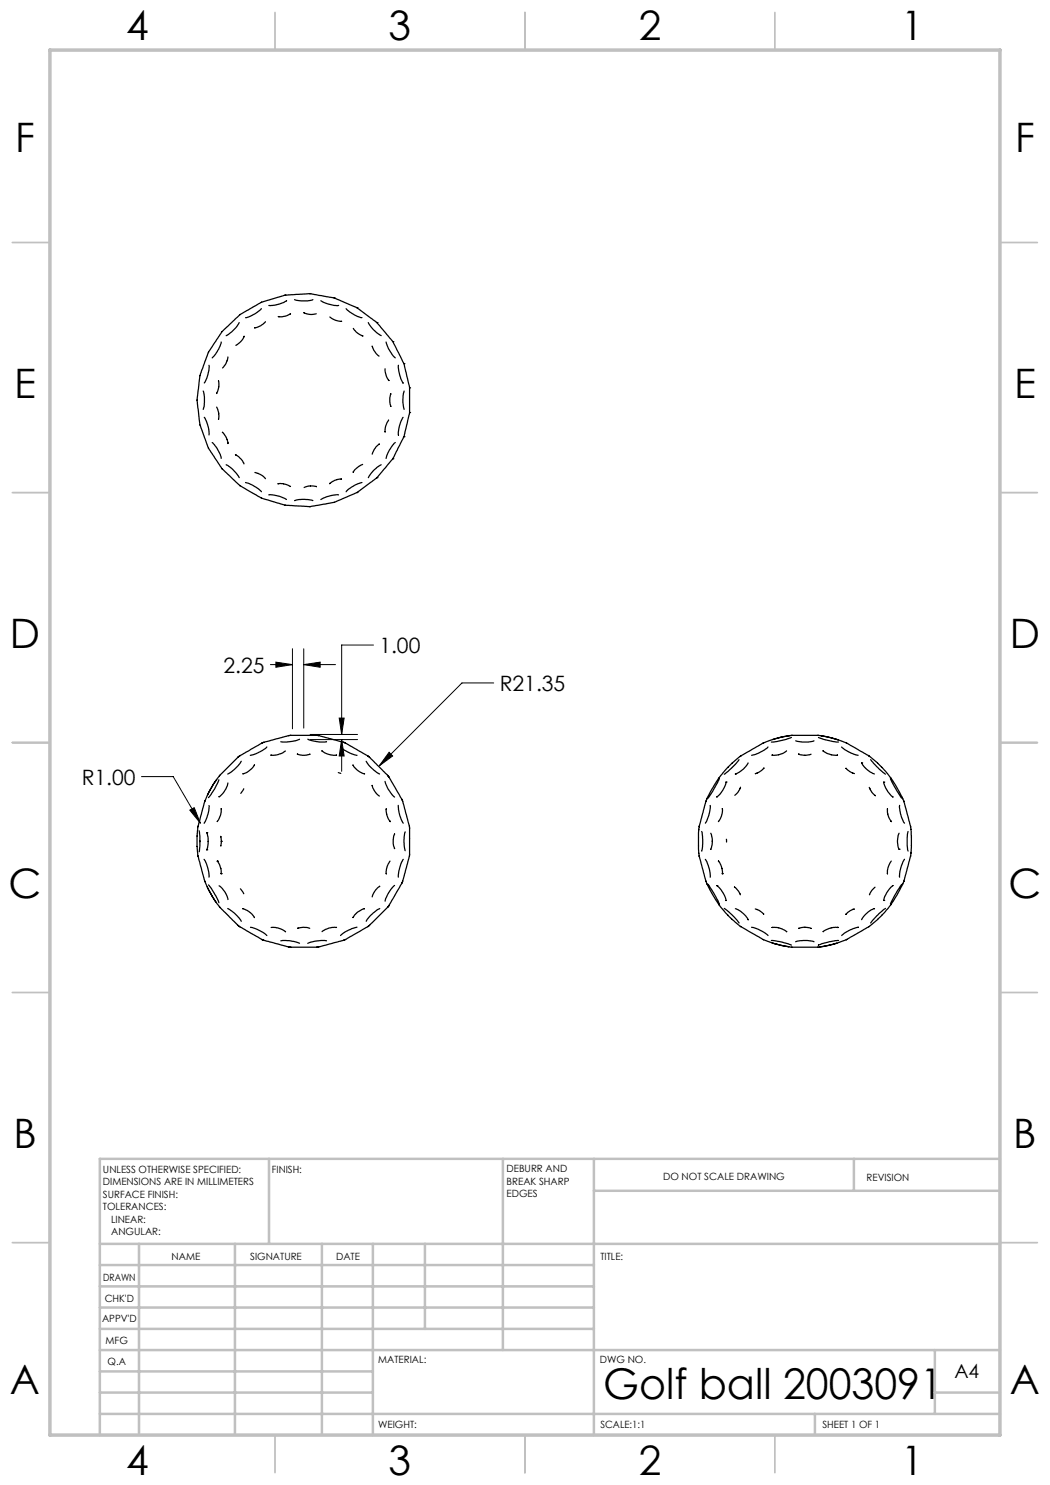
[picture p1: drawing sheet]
<svg xmlns="http://www.w3.org/2000/svg" width="210mm" height="297mm" viewBox="0 0 210 297" stroke-linecap="round" stroke-linejoin="round" font-family="sans-serif">
<g fill="none" stroke="#000" stroke-width=".2">
<path d="M54.1 132.9h4.4M55.2 132.4l3.3 .5-3.3 .6zM58.5 129.7v16.1M60.7 132.9l3.3-.5v1.1zM60.7 129.7v15.9M60.7 132.9h6.4M74.7 129h-6.4v17.9M98.7 136.6h-6.3l-16.6 16.6M28.3 155.3h6.3l5.5 9.3M62 146.9h9.5M62 147.9h9.5M67.8 143.6h1l-.5 3.3z"/>
<path d="M68.3 147.9l.5 3.3h-1zM68.3 147.9v6.4M77.8 150.5l.7 .7-2.7 2zM38 162l.8-.5 1.3 3.1z"/>
</g>
<g fill="none" stroke="#c0c0c0" stroke-width=".35">
<path d="M55 2.5v7.5M105 2.5v7.5M155 2.5v7.5M2.5 48.5h7.5M200 48.5h7.5M2.5 98.5h7.5M200 98.5h7.5M2.5 148.5h7.5M200 148.5h7.5M2.5 198.5h7.5M200 198.5h7.5M2.5 248.5h7.5"/>
<path d="M200 248.5h7.5M55 287v7.5M105 287v7.5M155 287v7.5"/>
</g>
<g fill="none" stroke="#c0c0c0" stroke-width=".5">
<path d="M53.8 231.8v17M100.6 231.8v38.2M118.8 231.8v55.2M118.8 238.2h81.2M170.8 231.8v6.4M200 231.8h-180v55.2M20 248.8h180M20 257.3h98.8M20 253h98.8M27.8 248.8v38.2M47 248.8v38.2M64.4 248.8v38.2"/>
<path d="M74.6 248.8v38.2M85 248.8v17M20 265.8h98.8M20 261.5h98.8M20 278.5h54.6M20 274.3h54.6M20 270h180M187 278.5h13M187 270v12.8M20 282.8h180M163 282.8v4.2"/>
</g>
<path d="M10 10h190v277h-190z" fill="none" stroke="#c0c0c0" stroke-width=".7"/>
<path d="M77.8 150.5l-2 2.7 2.7-2zM67.8 143.6h1l-.5 3.3zM68.3 147.9l.5 3.3h-1zM55.2 132.4l3.3 .5-3.3 .6zM60.7 132.9l3.3-.5v1.1zM38 162l2.1 2.6-1.3-3.1z" fill="#000"/>
<g fill="none" stroke="#000" stroke-width=".25">
<path d="M57 59h.1M57 59l-1.8 .6a13.1 13.1 0 0 0-5.5 2.4l-1.7 .9M58.9 59.9a6.9 6.9 0 0 0 3.7 0M61.9 58.7l5 .9M62 58.7l-5 .3M62 58.7h.1M66.9 59.6l4.5 2M66.9 59.6h.1M40 75.1l-.6 4.9M40.6 78.2a6.9 6.9 0 0 1 0 3.7M41.7 70.4l-1.7 4.7M41.8 73.1a6.3 6.3 0 0 1-.9 3.5"/>
<path d="M43.7 76.2v1.3l-.3 1.1M43.7 76.2h.1M44.2 68.4a7.2 7.2 0 0 1-1.8 3.2M44.4 66.3l-2.7 4.2M45.6 71.4l-.4 1.4-.7 .8M47.8 64.5a6.9 6.9 0 0 1-2.6 2.6M48 62.9l-3.6 3.5M48.8 67.3l-.7 1.1-.9 .7M48.8 67.2v.2M52.3 61.7a6.6 6.6 0 0 1-3.2 1.8M53.1 64.3l-.1 .2a4 4 0 0 1-2.1 1.1h.1M55.7 63.3h.1"/>
<path d="M57.3 60.1a6.4 6.4 0 0 1-3.5 1M58.1 62.8a3.4 3.4 0 0 1-2.4 .5M60.8 62.6v-.1a3.5 3.5 0 0 0 2.5 .3M64.2 60.1a6.8 6.8 0 0 0 3.5 1M66 63.4l1.1 .7 1.2 .2M68.2 64.3h.1M69.2 61.7a6.7 6.7 0 0 0 3.2 1.8M70.7 65.7v.1a3.5 3.5 0 0 0 1.8 1.4M71.4 61.6h.1M71.4 61.6l4 2.9M72.5 67.2h.1M73.7 64.5a6.4 6.4 0 0 0 2.5 2.6"/>
<path d="M74.4 69.2l.1 .2M74.5 69.3l.7 1.4 .6 .5M75.4 64.5l3.2 3.8M75.4 64.5h.1M77 73.8l.3 1.4 .5 .9M77.2 68.4a7.1 7.1 0 0 0 1.9 3.2M77.8 76.1h.1M78.1 78.8l-.1 .7 .1 1.7M78.6 68.3h.1M78.6 68.3l2.2 4.4M79.7 73.1a7.1 7.1 0 0 0 .9 3.5M80.8 72.7h.1"/>
<path d="M80.8 72.7l1.2 4.9M80.8 78.2a6.9 6.9 0 0 0 0 3.7M81.9 77.5v5M81.9 77.6h.1M39.4 80l.6 5M40 84.9l1.7 4.7M40.9 83.5a6.7 6.7 0 0 1 .9 3.5M41.7 89.6l1.2 1.9a11.9 11.9 0 0 0 3.5 4.1 19.6 19.6 0 0 0 5.7 3.9l4.9 1.5M42.4 88.5a6.6 6.6 0 0 1 1.8 3.2M43.3 81.4l.4 1.2v1.2M44.5 86.5l.8 1 .3 1.1M45.2 93a6.3 6.3 0 0 1 2.6 2.5"/>
<path d="M47.1 90.9l.1 .1M47.2 91l1 .8 .6 1M49.1 96.5a6.9 6.9 0 0 1 3.2 1.9M51 94.5l1.5 .6 .6 .6M53.8 99a6.6 6.6 0 0 1 3.5 .9M55.6 96.8l1-.1 1.5 .6M63.3 97.3l-1.4-.1-1.1 .3M67.7 99a7.1 7.1 0 0 0-3.5 .9M68.3 95.8l-1.3 .3-1 .6M70.7 94.3l-.1 .2M71.4 98.5h.1M71.4 98.5l-4.5 2"/>
<path d="M72.4 96.5a6.3 6.3 0 0 0-3.2 1.9M72.5 92.9l-.8 .4-1 1.1M75.4 95.5l-4 3M75.4 95.5h.1M75.8 88.8a4 4 0 0 0-1.4 2M75.8 88.8h.1M76.2 93a6.2 6.2 0 0 0-2.5 2.5M77.7 84l-.1 .2a3.5 3.5 0 0 0-.6 2.2v-.1M78.6 91.8h.1M78.6 91.8l-3.2 3.8M79.1 88.5a6.4 6.4 0 0 0-1.9 3.2M80.6 83.5a6.5 6.5 0 0 0-.9 3.5"/>
<path d="M80.8 87.3h.1M80.8 87.3l-2.2 4.5M81.9 82.5h.1M82 82.5l-1.2 4.8M58.9 100.1a6.9 6.9 0 0 1 3.7 0M66.9 100.5l-2.3 .4a11.1 11.1 0 0 1-4.9 .3l-2.7-.2M43.4 155.9l-.7 .9-1.1 2.1M43.8 156l-.1 .1a12 12 0 0 1-2 3.4M44.1 154.9l3.6-3.6 2.4-1.4 2.5-1.4 5-1.4h5.9l5 1.3 .6 .2 4.7 2.8 3.8 3.8 2.9 4.9 1.4 5.3v5.7l-1.6 5.6-2.5 4.4-4 4-4.8 2.9-5.4 1.4h-5.9l-5.3-1.5-4.5-2.6-2.6-2.6a15.7 15.7 0 0 1-4.4-6.6l-1.3-4.9-.2-1.9 .2-4 1.3-4.8a17.4 17.4 0 0 1 3.2-5.6zM45.6 156.6a4.9 4.9 0 0 1-1.8 2.8M48.3 152.3a7.5 7.5 0 0 1-2.8 2.5M48.6 154.8h.1"/>
<path d="M48.8 157.8l-.6 .9M50.9 153l-.5 .7-.6 .5-1.2 .6M50.9 153h.1M53.4 149.4a7.4 7.4 0 0 1-3.3 1.7M54.2 151h.1M57.1 150.2l-1.5 .7-1.4 .1M59.5 150.8a3.6 3.6 0 0 0 2.5 0h-.1M59.9 147.8a7.9 7.9 0 0 1-3.7 .5M61.6 147.8a7.3 7.3 0 0 0 3.7 .5M64.4 150.2a4.1 4.1 0 0 0 2.9 .8M67.7 154.5l.5 .2M68.1 149.4a6.9 6.9 0 0 0 3.3 1.7"/>
<path d="M70.6 153l.8 1 1.4 .8M70.6 153h.1M73.2 152.3a7 7 0 0 0 2.7 2.5M74.4 157.1l.4 1 1.1 1.1M74.4 157.1h.1M77 156.3a6.8 6.8 0 0 0 1.9 3.1M141.5 159.6l-.3 .6-1.5 5.8M143.4 159.4h.1M143.8 155.6l1.5-1.9 2.8-2.5 3.5-2a15.5 15.5 0 0 1 6.9-2.1h3.2a15.8 15.8 0 0 1 8 1.7l4.2 2.4 2.7 2.5 1.6 1.9M143.9 155.7l-1.4 2.6-.9 1.3M143.9 155.5l-1.5 2.3-1 2M145.2 156.4a5 5 0 0 1-1.8 3"/>
<path d="M145.2 156.4h.1M147.1 154.8h.1M147.8 151.9l-1.5 1.8-1.4 1.1M148 157.7l-.4 .7-.6 .7M148.1 157.4l-.1 .4M149.6 152.6a4.5 4.5 0 0 1-2.5 2.2M151.1 154.7h.1M152.8 153.6l-.9 .8-.8 .3M152.8 153.6v.1M153.6 149.4a7.5 7.5 0 0 1-3.3 1.7M154.4 151h.1M157.3 150.2l-.6 .4-.8 .3-1.5 .1"/>
<path d="M158 147.1l-3.4 .8M158.3 147.5l-2.9 .8-1.1 .1M159.1 148.2a6.9 6.9 0 0 0 3.7 0M159.7 150.8h.1M159.7 150.8l1.1 .3 1.4-.3M163.7 147.5l1.3 .5 2.7 .4M164.2 147.2l3.4 .8M164.6 150.2h.1M164.6 150.2l.7 .4 .8 .3 1.4 .1M168.3 149.4a6.9 6.9 0 0 0 3.3 1.7M169.2 153.7l.7 .6 1 .4M172.3 152.6a4.8 4.8 0 0 0 2.6 2.2"/>
<path d="M172.3 152.6h.1M173.8 157.5l.2 .3M174 157.8l.4 .7 .6 .6M174.1 151.9l1.7 1.9 1.3 1M176.7 156.4a5.3 5.3 0 0 0 1.9 3M176.7 156.4h.1M178.1 155.7l1.2 2.4 1 1.5M178.1 155.5l1 1.5 1.5 2.7M178.6 159.4h.1M180.5 159.6l1.6 5.7 .2 1.8M39.8 166.2l.2 .9-.2 3.3M40 168.2v.1"/>
<path d="M40.8 171.9a6.8 6.8 0 0 1 1 3.5M41.3 166.5a5.3 5.3 0 0 1 0 3.5M41.3 166.5h.1M41.3 170h.1M41.5 177.3l1.7 3.1M41.7 177l1.4 2.1 .7 1.4M41.8 161.1a6.5 6.5 0 0 1-1 3.5M43.5 172.2l.7 1.5v1M43.5 172.2h.1M43.5 172.2v.1M43.5 164.3h.1M43.8 177.2a4.4 4.4 0 0 1 1.8 2.7"/>
<path d="M44.2 167.4l-.1-.1 .2 .9M44.2 161.7l-.1 1.2-.6 1.4M44.2 174.7h.1M44.2 174.7v.1M44.3 168.3l-.1 .9M44.3 168.3h.1M48.1 177.8l.7 .9M75.9 177.3l-.9 .9-.6 1.2M76 177.3h-.1M77.2 161.9l.2 1.3 .6 1.1M78 172.2l-.6 1.1-.2 1.4M78 164.3h.1"/>
<path d="M78 164.2v.1M78.9 166.8l-.3 1.2 .1 1.1 .2 .6M78.9 177.1a6.7 6.7 0 0 0-1.9 3.1M78.9 166.8h.1M78.9 169.7h.1M79.7 161.1a7.2 7.2 0 0 0 .9 3.5M80.6 171.9a7.7 7.7 0 0 0-.9 3.5M81 166.4a7.3 7.3 0 0 0 0 3.7M139.7 169.4l.1 1.9 1.7 5.6M139.7 166v3.4M140.3 166.3a9.2 9.2 0 0 1 0 3.9M141.1 171.9a7.2 7.2 0 0 1 .9 3.5"/>
<path d="M141.4 176.8l1.3 2.4 1.2 1.8M141.6 176.9l1.2 1.8 1.1 2.1M142 161.1a6.7 6.7 0 0 1-.9 3.5M142.2 166.6a4.5 4.5 0 0 1-.1 3.3M143.4 177.1a5.3 5.3 0 0 1 1.8 3M143.4 177.1h.1M143.7 172.2l.6 1.1 .2 1.4M143.7 172.2h.1M143.7 172.2v.1M143.7 164.3h.1M144.5 161.7l-.2 1.5-.6 1.1M144.5 174.7h.1"/>
<path d="M144.5 174.7v.1M145.3 167.8v.6M146.9 177.4l.8 .9 .4 .7M175 177.4l-.7 .7-.4 .9M177.5 161.9l.2 1.3 .6 1.1M177.5 174.7v.1M178.2 164.2l.1 .1M178.3 172.2l-.3 .4a4 4 0 0 0-.5 2.2M178.3 164.3h.1M178.6 177.1a5.3 5.3 0 0 0-1.9 3M178.6 177.1h.1M179.8 166.6l-.3 1.5 .3 1.8"/>
<path d="M179.8 169.9h.1M179.9 161.1a6.3 6.3 0 0 0 1 3.5M180.3 176.9l-1.4 2.2-.8 1.7M180.6 176.7l-1.2 2.3-1.3 2M180.9 171.9a6.5 6.5 0 0 0-1 3.5M181.6 166.3a10.6 10.6 0 0 0 0 3.9M182.2 170.5l-.1 .7-1.6 5.7M182.3 167.1l-.1 3.4M45.5 181.7a6.9 6.9 0 0 1 2.8 2.6M48.6 181.7l1.3 .7 1 1.1M48.6 181.7h.1M50.1 185.5a7.5 7.5 0 0 1 3.3 1.6"/>
<path d="M50.9 183.5h.1M54.2 185.5l1.4 .1 1.5 .7M56.2 188.2a7.2 7.2 0 0 1 3.7 .5M57.1 186.3h.1M59.5 185.7l1.2-.2 1.2 .2M59.5 185.7h.1M65.3 188.2a7.9 7.9 0 0 0-3.7 .5M67.3 185.5a3.9 3.9 0 0 0-2.9 .8M71.4 185.5a7 7 0 0 0-3.3 1.6M72.8 181.7l-1.2 .7-1 1.1M76 181.7a6.9 6.9 0 0 0-2.8 2.6M143.8 180.9l1.3 1.7 1.9 1.8 1.2 .9 2.8 1.7a18.2 18.2 0 0 0 11 2.4 17.1 17.1 0 0 0 7.5-1.6l4.3-2.5 2.6-2.2 1.8-2.2"/>
<path d="M144.9 181.7l1.4 1.1 1.5 1.8M145.2 180.1h.1M147.1 181.7a4.9 4.9 0 0 1 2.5 2.3M150.3 185.5a7.5 7.5 0 0 1 3.3 1.6M151.1 181.8l.3 .1M151.4 181.9l1.4 .9M154.3 188.1l2.2 .4 1.8 .5M154.3 188.5l3.5 .9M154.4 185.5h.1M154.4 185.5l1.5 .1 1.4 .7M159.1 188.3a6.9 6.9 0 0 1 3.7 0M162.2 185.7l-1.4-.2-1.1 .2"/>
<path d="M167.4 188.6l-3.5 .8M167.5 185.5a4.3 4.3 0 0 0-2.9 .8M167.5 185.5h.1M167.7 188.1a13 13 0 0 0-3.9 .9h-.1M169.2 182.8v.1M170.9 181.8l-.9 .3-.8 .8M171.6 185.5h.1a6.9 6.9 0 0 0-3.4 1.6M174.9 181.7a5.1 5.1 0 0 0-2.6 2.2M174.9 181.7h.1M176.7 180.1h.1M177.1 181.7l-1.3 1-1.7 1.9"/>
</g>
<text font-size="8.5" x="120.7" y="279.7">Golf ball 2003091</text>
<g font-size="8.1">
<text x="25.2" y="8">4</text>
<text x="77.7" y="8">3</text>
<text x="127.7" y="8">2</text>
<text x="180.2" y="8">1</text>
<text x="3" y="30.4">F</text>
<text x="203" y="30.4">F</text>
<text x="2.8" y="79.6">E</text>
<text x="202.8" y="79.6">E</text>
<text x="2" y="129.6">D</text>
<text x="202" y="129.6">D</text>
<text x="1.7" y="179.6">C</text>
<text x="201.7" y="179.6">C</text>
<text x="2.7" y="229.6">B</text>
<text x="202.7" y="229.6">B</text>
<text x="2" y="278.9">A</text>
<text x="202" y="278.9">A</text>
<text x="25.2" y="295">4</text>
<text x="77.7" y="295">3</text>
<text x="127.7" y="295">2</text>
<text x="180.2" y="295">1</text>
</g>
<g font-size="4.2">
<text x="75.9" y="130.6">1.00</text>
<text x="44.7" y="134.5">2.25</text>
<text x="99.9" y="138.2">R21.35</text>
<text x="16.3" y="156.9">R1.00</text>
</g>
<text font-size="3.9" x="190.9" y="275.5">A4</text>
<g font-size="2">
<text x="20.6" y="234.6">UNLESS OTHERWISE SPECIFIED:</text>
<text x="20.6" y="237.1">DIMENSIONS ARE IN MILLIMETERS</text>
<text x="20.6" y="239.6">SURFACE FINISH:</text>
<text x="54.4" y="234.6">FINISH:</text>
<text x="101.3" y="234.5">DEBURR AND</text>
<text x="101.3" y="237">BREAK SHARP</text>
<text x="101.3" y="239.5">EDGES</text>
<text x="132.6" y="236">DO NOT SCALE DRAWING</text>
<text x="173.3" y="236.2">REVISION</text>
<text x="20.6" y="242.1">TOLERANCES:</text>
<text x="22.2" y="244.6">LINEAR:</text>
<text x="22.2" y="247.1">ANGULAR:</text>
<text x="34.3" y="252">NAME</text>
<text x="50" y="251.9">SIGNATURE</text>
<text x="67.2" y="251.9">DATE</text>
<text x="120.1" y="251.9">TITLE:</text>
<text x="20.6" y="256.1">DRAWN</text>
<text x="20.9" y="260.3">CHK'D</text>
<text x="20.4" y="264.4">APPV'D</text>
<text x="21.1" y="268.8">MFG</text>
<text x="21.5" y="273">Q.A</text>
<text x="75.6" y="272.5">MATERIAL:</text>
<text x="120" y="272.5">DWG NO.</text>
<text x="75.6" y="285.5">WEIGHT:</text>
<text x="120.1" y="285.6">SCALE:1:1</text>
<text x="164.5" y="285.6">SHEET 1 OF 1</text>
</g>
</svg>
